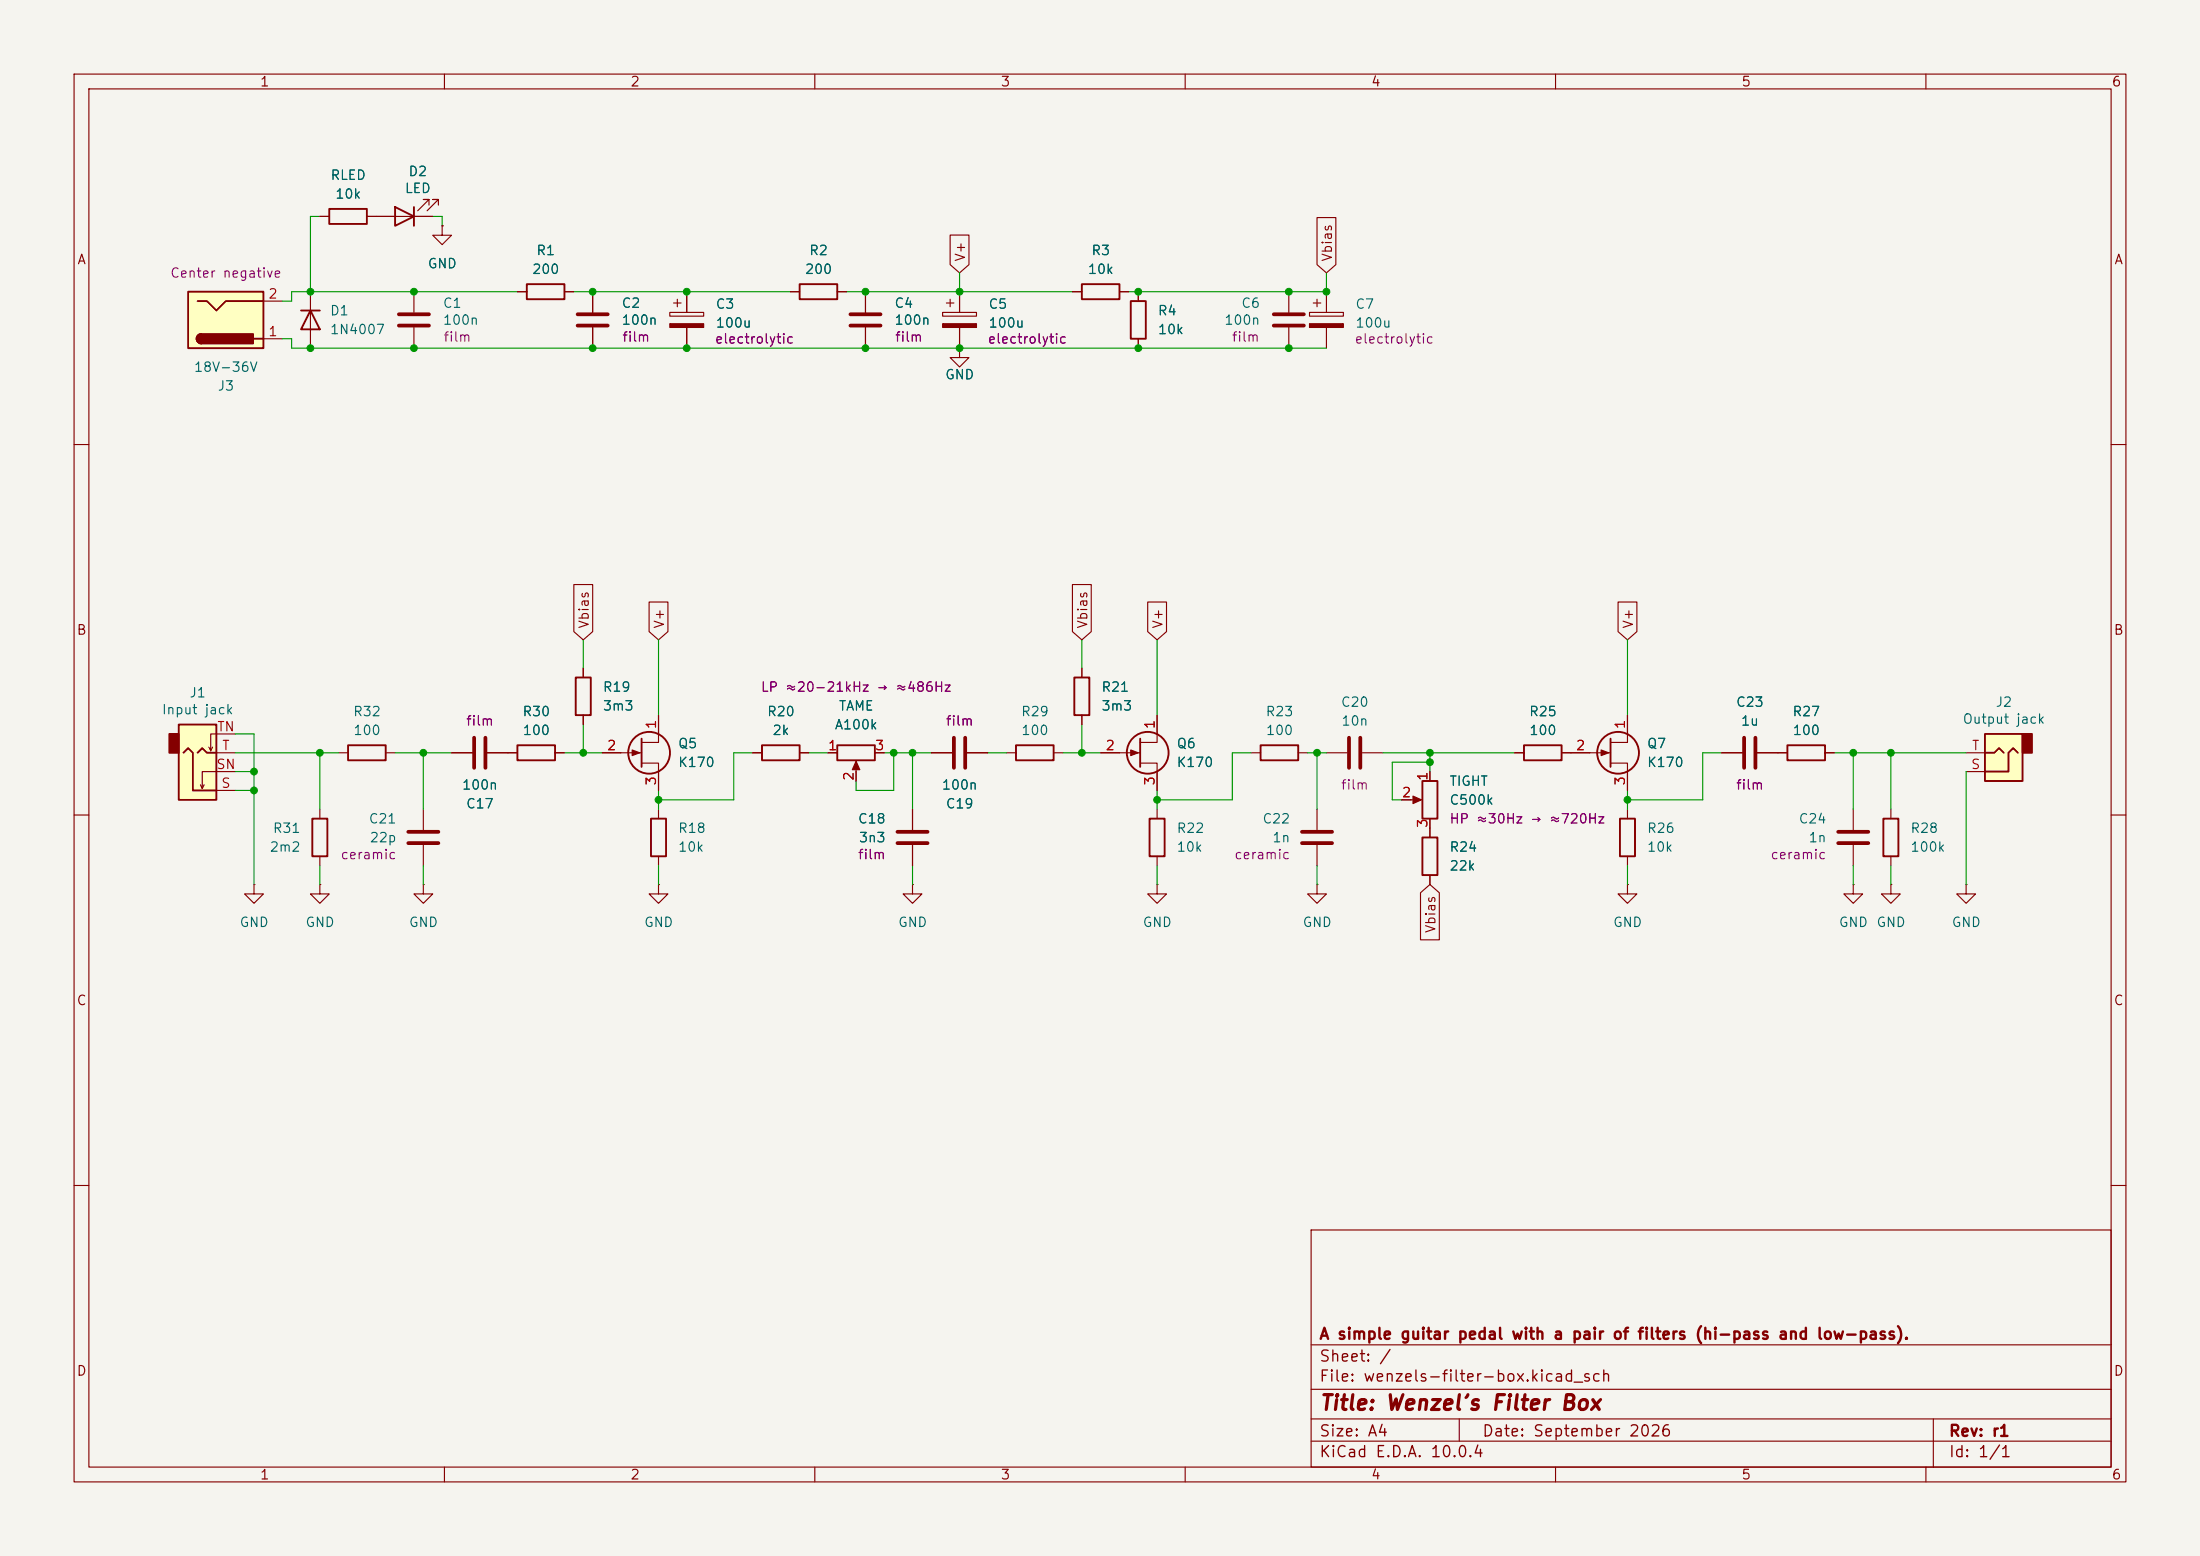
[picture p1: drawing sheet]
<svg xmlns="http://www.w3.org/2000/svg" width="297mm" height="210mm" viewBox="0 0 297 210" stroke-linecap="round" stroke-linejoin="round" font-family="sans-serif">
<path d="M0 0h297v210h-297z" fill="#f5f4ef" stroke="#f5f4ef" stroke-width=".14"/>
<g fill="none" stroke="#840000" stroke-width=".15">
<path d="M10 10h277v190h-277zM12 12h273v186h-273zM60 10v2M110 10v2M160 10v2M210 10v2M260 10v2M41.9 39.4v7.6M92.7 39.4v2.8M90.4 42.2h4.6v.5h-4.6zM90.9 40.9h1M91.4 40.4v1"/>
<path d="M92.7 44.2v2.8M10 60h2M285 60h2M10 110h2M285 110h2M10 160h2M177 166h108v32h-108zM285 160h2M60 198v2M110 198v2M160 198v2M177 194.5h108"/>
<path d="M177 191.5h108M177 187.5h108M177 181.5h108M197 191.5v3M210 198v2M260 198v2M261 191.5v6.5"/>
</g>
<path d="M90.4 43.7h4.6v.5h-4.6z" fill="#840000" stroke="#840000" stroke-width=".15"/>
<path d="M40.6 41.9h2.6M41.9 41.9l1.3 2.6h-2.6z" fill="none" stroke="#840000" stroke-width=".25"/>
<path d="M25.4 39.4h10.2v7.6h-10.2z" fill="#ffffc2"/>
<g fill="none" stroke="#840000" stroke-width=".25">
<path d="M25.4 39.4h10.2v7.6h-10.2zM44.4 28.2h5.1v2h-5.1zM53.3 27.9l2.6 1.3-2.6 1.3zM55.9 27.9v2.6M71.1 38.4h5.1v2h-5.1zM107.9 38.4h5.1v2h-5.1zM146 38.4h5.1v2h-5.1zM26.7 40.6h1.2l1.3 1.3 1.3-1.3h5.1M27.2 45.1a.64 .64 0 0 0-.7 .6 .64 .64 0 0 0 .7 .7M34.3 45.7h1.3M152.7 40.6h2v5.1h-2zM77.7 91.4h2.1v5.1h-2.1z"/>
<path d="M86.6 99.7v3.8M145 91.4h2.1v5.1h-2.1zM153.9 99.7v3.8M42.2 110.5h2v5.1h-2zM47 100.6h5.1v2h-5.1zM69.8 100.6h5.1v2h-5.1zM87.9 110.5h2v5.1h-2zM102.9 100.6h5v2h-5zM113 100.6h5.1v2h-5.1zM137.2 100.6h5v2h-5zM155.2 110.5h2v5.1h-2zM254.3 110.5h2v5.1h-2z"/>
<circle cx="87.6" cy="101.6" r="2.82"/>
<circle cx="154.9" cy="101.6" r="2.82"/>
</g>
<g fill="#840000" stroke="#840000" stroke-width=".25">
<path d="M26.7 45.3l.5-.2v1.3a.63 .63 0 0 1-.6-.4 .63 .63 0 0 1 .1-.7z"/>
<path d="M27.2 45.1h7v1.3h-7z"/>
</g>
<g fill="none" stroke="#840000" stroke-width=".15">
<path d="M43.2 29.2h1.2M49.5 29.2h8.9M55.9 39.4v2.8M57.9 27.7v-.8h-.8h.8l-1.5 1.5M59.2 27.7v-.8h-.8h.8l-1.5 1.5M59.7 30.5v1.3h1.3l-1.3 1.2-1.3-1.2h1.3M59.7 30.5h.1M69.8 39.4h1.3M76.2 39.4h1.3M80 39.4v2.8M106.7 39.4h1.2M113 39.4h1.3"/>
<path d="M116.8 39.4v2.8M129.5 39.4v2.8M144.8 39.4h1.2M151.1 39.4h1.3M153.7 39.4v1.2M174 39.4v2.8M179.1 39.4v2.8M35.6 45.7h2.5M35.6 40.6h2.5M55.9 44.2v2.8M80 44.2v2.8M116.8 44.2v2.8"/>
<path d="M127.3 42.2h4.5v.5h-4.5zM127.8 40.9h1M128.3 40.4v1M129.5 47v1.3h1.3l-1.3 1.2-1.2-1.2h1.2M129.5 47h.1M129.5 44.2v2.8M153.7 45.7v1.3M174 44.2v2.8M176.8 42.2h4.6v.5h-4.6zM177.3 40.9h1M177.8 40.4v1M179.1 44.2v2.8"/>
<path d="M78.7 90.2v1.2M78.7 96.5v1.3M88.9 96.5v3.7h-2.3M146 90.2v1.2M146 96.5v1.3M156.2 96.5v3.7h-2.3M34.3 119.4v1.3h1.3l-1.3 1.2-1.3-1.2h1.3M34.3 119.4h.1M43.2 119.4v1.3h1.2l-1.2 1.2-1.3-1.2h1.3M43.2 119.4h.1M43.2 109.2v1.3M43.2 115.6v1.2"/>
<path d="M45.7 101.6h1.3M52.1 101.6h1.2M57.1 119.4v1.3h1.3l-1.3 1.2-1.2-1.2h1.2M57.1 119.4h.1M57.1 109.2v2.8M57.1 114v2.8M61 101.6h2.8M65.8 101.6h4M74.9 101.6h1.3M81.3 101.6h5.3M86.6 103h2.3v3.7M88.9 119.4v1.3h1.3l-1.3 1.2-1.3-1.2h1.3"/>
<path d="M88.9 119.4h.1M88.9 109.2v1.3M88.9 115.6v1.2M101.6 101.6h1.3M107.9 101.6h1.3M111.8 101.6h1.2M115.6 103.1v2.3M118.1 101.6h1.3M125.7 101.6h2.8M130.6 101.6h2.7M135.9 101.6h1.3M142.2 101.6h1.3"/>
<path d="M148.6 101.6h5.3M153.9 103h2.3v3.7M156.2 109.2v1.3M156.2 115.6v1.2M177.8 119.4v1.3h1.3l-1.3 1.2-1.3-1.2h1.3M177.8 119.4h.1M177.8 109.2v2.8M177.8 114v2.8M179.1 101.6h2.8M183.9 101.6h2.8M250.2 109.2v2.8M250.2 114v2.8"/>
<path d="M255.3 109.2v1.3M255.3 115.6v1.2"/>
</g>
<g fill="#840000" stroke="#840000" stroke-width=".15">
<path d="M152.7 101.2l1 .4-1 .4z"/>
<path d="M115.6 102.7l.5 1.2h-1z"/>
<path d="M127.3 43.7h4.5v.5h-4.5z"/>
<path d="M85.3 101.2l1.1 .4-1.1 .4z"/>
<path d="M176.8 43.7h4.6v.5h-4.6z"/>
</g>
<g fill="none" stroke="#840000" stroke-width=".51">
<path d="M53.8 42.4h4.1M53.8 43.9h4.1M78 42.4h4M78 43.9h4M114.8 42.4h4.1M114.8 43.9h4.1M172 42.4h4M172 43.9h4M64 99.6v4M65.5 99.6v4M128.8 99.6v4M130.3 99.6v4"/>
<path d="M182.1 99.6v4M183.6 99.6v4M55.1 112.3h4.1M55.1 113.8h4.1M175.8 112.3h4M175.8 113.8h4M248.2 112.3h4M248.2 113.8h4"/>
</g>
<path d="M268 99.1h5v6.3h-5z" fill="#ffffc2"/>
<path d="M273 99.1h1.3v2.5h-1.3z" fill="#840000" stroke="#840000" stroke-width=".25"/>
<g fill="none" stroke="#840000" stroke-width=".25">
<path d="M217.4 99.7v3.8M268 99.1h5v6.3h-5zM170.2 100.6h5.1v2h-5.1zM192 105.4h2.1v5.1h-2.1zM205.7 100.6h5.1v2h-5.1zM218.7 110.5h2v5.1h-2zM241.3 100.6h5.1v2h-5.1zM268 101.6h1.2l.7-.6 .6 .6M272.4 101.6l-.6-.6-.7 .6v2.5h-3.1"/>
<circle cx="218.4" cy="101.6" r="2.82"/>
</g>
<g fill="none" stroke="#840000" stroke-width=".15">
<path d="M219.7 96.5v3.7h-2.3M123.2 119.4v1.3h1.3l-1.3 1.2-1.3-1.2h1.3M123.2 119.4h.1M123.2 109.2v2.8M123.2 114v2.8M156.2 119.4v1.3h1.3l-1.3 1.2-1.3-1.2h1.3M156.2 119.4h.1M168.9 101.6h1.3M175.3 101.6h1.2M189.2 108h2.3M193 104.1v1.3M193 110.5v1.3"/>
<path d="M204.5 101.6h1.2M210.8 101.6h6.6M217.4 103h2.3v3.7M219.7 119.4v1.3h1.3l-1.3 1.2-1.3-1.2h1.3M219.7 119.4h.1M219.7 109.2v1.3M219.7 115.6v1.2M232.4 101.6h2.8M237.2 101.6h4.1M246.4 101.6h1.2M250.2 119.4v1.3h1.3l-1.3 1.2-1.3-1.2h1.3M250.2 119.4h.1"/>
<path d="M255.3 119.4v1.3h1.2l-1.2 1.2-1.3-1.2h1.3M255.3 119.4h.1M265.4 119.4v1.3h1.3l-1.3 1.2-1.2-1.2h1.2M265.4 119.4h.1M265.4 104.1h2.6M265.4 101.6h2.6"/>
</g>
<path d="M235.5 99.6v4M237 99.6v4M121.2 112.3h4M121.2 113.8h4" fill="none" stroke="#840000" stroke-width=".51"/>
<g fill="#840000" stroke="#840000" stroke-width=".15">
<path d="M216.2 101.2l1 .4-1 .4z"/>
<path d="M190.8 107.4l1.1 .6-1.1 .5z"/>
</g>
<path d="M24.1 97.8h5.1v10.2h-5.1z" fill="#ffffc2"/>
<path d="M22.9 99.1h1.2v2.5h-1.2z" fill="#840000" stroke="#840000" stroke-width=".25"/>
<path d="M24.1 97.8h5.1v10.2h-5.1zM24.8 101.6l.6-.6 .6 .6v5.1h3.2M26.7 101.6l.6-.6 .6 .6h1.3M192 113h2.1v5.1h-2.1z" fill="none" stroke="#840000" stroke-width=".25"/>
<g fill="none" stroke="#840000" stroke-width=".15">
<path d="M43.2 29.2h1.2M49.5 29.2h3.8M55.9 29.2h2.5M59.7 30.5h.1M69.8 39.4h1.3M76.2 39.4h1.3M80 39.4v2.8M92.7 39.4v2.8M106.7 39.4h1.2M113 39.4h1.3M116.8 39.4v2.8M128.3 31.7h2.5v4l-1.3 1.1-1.2-1.1z"/>
<path d="M129.5 39.4v2.8M144.8 39.4h1.2M151.1 39.4h1.3M153.7 39.4v1.2M177.8 29.4h2.5v6.3l-1.2 1.1-1.3-1.1zM80 44.2v2.8M92.7 44.2v2.8M116.8 44.2v2.8M129.5 47h.1M129.5 44.2v2.8M153.7 45.7v1.3M77.5 78.9h2.5v6.3l-1.3 1.2-1.2-1.2z"/>
<path d="M144.8 78.9h2.5v6.3l-1.3 1.2-1.2-1.2zM31.7 99.1h-3.3v2.2l-.2-.5M78.7 90.2v1.2M78.7 96.5v1.3M87.6 81.3h2.6v3.9l-1.3 1.2-1.3-1.2zM88.9 96.5v2.6M146 90.2v1.2M146 96.5v1.3M154.9 81.3h2.6v3.9l-1.3 1.2-1.3-1.2zM156.2 96.5v2.6M218.4 81.3h2.6v3.9l-1.3 1.2-1.3-1.2zM219.7 96.5v2.6"/>
<path d="M27.6 105.9l-.3 .5M28.7 100.8l-.3 .5M29.2 106.7h2.5M29.2 101.6h2.5M31.7 104.1h-4.4v2.3l-.2-.5M61 101.6h2.8M65.8 101.6h4M74.9 101.6h1.3M81.3 101.6h2.5M88.9 104.1v2.6M101.6 101.6h1.3M107.9 101.6h1.3"/>
<path d="M111.8 101.6h1.2M115.6 104.1v1.3M118.1 101.6h1.3M123.2 109.2v2.8M123.2 114v2.8M125.7 101.6h2.8M130.6 101.6h2.7M148.6 101.6h2.5M156.2 104.1v2.6M189.2 108h1.3M193 104.1v1.3M193 110.5v2.5"/>
<path d="M193 118.1v1.3M204.5 101.6h1.2M210.8 101.6h3.8M219.7 104.1v2.6M232.4 101.6h2.8M237.2 101.6h4.1M246.4 101.6h1.2M191.8 120.5l1.2-1.1 1.3 1.1v6.3h-2.5z"/>
</g>
<g fill="none" stroke="#009600" stroke-width=".15">
<path d="M43.2 29.2h-1.3v10.2M58.4 29.2h1.3v1.3M69.8 39.4h-30.4v1.2h-1.3M77.5 39.4h29.2M114.3 39.4h30.5M129.5 36.8v2.6M179.1 36.8v2.6h-26.7M38.1 45.7h1.3v1.3h139.7M31.7 99.1h2.6v20.3M78.7 86.4v3.8M78.7 97.8v3.8M88.9 86.4v10.1"/>
<path d="M146 86.4v3.8M146 97.8v3.8M156.2 86.4v10.1M219.7 86.4v10.1M31.7 101.6h14M31.7 106.7h2.6M31.7 104.1h2.6M43.2 101.6v7.6M43.2 116.8v2.6M53.3 101.6h7.7M57.1 101.6v7.6M57.1 116.8v2.6"/>
<path d="M76.2 101.6h5.1M88.9 106.7v2.5M88.9 116.8v2.6M101.6 101.6h-2.5v6.4h-10.2M109.2 101.6h2.6M119.4 101.6h6.3M120.6 101.6v5.1h-5v-1.3M123.2 101.6v7.6M123.2 116.8v2.6M133.3 101.6h2.6M143.5 101.6h5.1M156.2 106.7v2.5"/>
<path d="M156.2 116.8v2.6M168.9 101.6h-2.5v6.4h-10.2M176.5 101.6h2.6M177.8 101.6v7.6M177.8 116.8v2.6M186.7 101.6h17.8M193 102.9h-5v5.1h1.2M193 101.6v2.5M219.7 106.7v2.5M219.7 116.8v2.6M232.4 101.6h-2.5v6.4h-10.2M247.6 101.6h17.8"/>
<path d="M250.2 101.6v7.6M250.2 116.8v2.6M255.3 101.6v7.6M255.3 116.8v2.6M265.4 104.1v15.3"/>
</g>
<g fill="#009600" stroke="#009600" stroke-width=".14">
<circle cx="250.2" cy="101.6" r=".46"/>
<circle cx="255.3" cy="101.6" r=".46"/>
<circle cx="219.7" cy="108" r=".46"/>
<circle cx="193" cy="101.6" r=".46"/>
<circle cx="41.9" cy="39.4" r=".46"/>
<circle cx="120.6" cy="101.6" r=".46"/>
<circle cx="123.2" cy="101.6" r=".46"/>
<circle cx="80" cy="39.4" r=".46"/>
<circle cx="80" cy="47" r=".46"/>
<circle cx="92.7" cy="39.4" r=".46"/>
<circle cx="55.9" cy="47" r=".46"/>
<circle cx="55.9" cy="39.4" r=".46"/>
<circle cx="92.7" cy="47" r=".46"/>
<circle cx="41.9" cy="47" r=".46"/>
<circle cx="43.2" cy="101.6" r=".46"/>
<circle cx="88.9" cy="108" r=".46"/>
<circle cx="78.7" cy="101.6" r=".46"/>
<circle cx="34.3" cy="104.1" r=".46"/>
<circle cx="34.3" cy="106.7" r=".46"/>
<circle cx="57.1" cy="101.6" r=".46"/>
<circle cx="153.7" cy="47" r=".46"/>
<circle cx="153.7" cy="39.4" r=".46"/>
<circle cx="174" cy="39.4" r=".46"/>
<circle cx="174" cy="47" r=".46"/>
<circle cx="116.8" cy="47" r=".46"/>
<circle cx="129.5" cy="47" r=".46"/>
<circle cx="179.1" cy="39.4" r=".46"/>
<circle cx="116.8" cy="39.4" r=".46"/>
<circle cx="129.5" cy="39.4" r=".46"/>
<circle cx="156.2" cy="108" r=".46"/>
<circle cx="146" cy="101.6" r=".46"/>
<circle cx="177.8" cy="101.6" r=".46"/>
<circle cx="193" cy="102.9" r=".46"/>
</g>
<text font-size="2" fill="#840000" x="178" y="190.8">Title: Wenzel’s Filter Box</text>
<g font-size="1.5" fill="#840000">
<text x="178" y="184.2">Sheet: /</text>
<text x="178" y="181.2">A simple guitar pedal with a pair of filters (hi-pass and low-pass).</text>
<text x="178" y="186.9">File: wenzels-filter-box.kicad_sch</text>
<text x="178" y="197.1">KiCad E.D.A. 10.0.4</text>
<text x="178" y="194.3">Size: A4</text>
<text x="200" y="194.3">Date: September 2026</text>
<text x="263" y="194.3">Rev: r1</text>
<text x="263" y="197.1">Id: 1/1</text>
</g>
<g font-size="1.3" fill="#840000">
<text x="35" y="12">1</text>
<text x="85" y="12">2</text>
<text x="135" y="12">3</text>
<text x="185" y="12">4</text>
<text x="235" y="12">5</text>
<text x="285" y="12">6</text>
<text x="10.3" y="36">A</text>
<text x="130.6" y="35.4" transform="rotate(-90 130.6 35.4)">V+</text>
<text x="180.1" y="35.4" transform="rotate(-90 180.1 35.4)">Vbias</text>
<text x="285.3" y="36">A</text>
<text x="10.3" y="86">B</text>
<text x="79.8" y="84.9" transform="rotate(-90 79.8 84.9)">Vbias</text>
<text x="90" y="84.9" transform="rotate(-90 90 84.9)">V+</text>
<text x="147.1" y="84.9" transform="rotate(-90 147.1 84.9)">Vbias</text>
<text x="157.3" y="84.9" transform="rotate(-90 157.3 84.9)">V+</text>
<text x="220.8" y="84.9" transform="rotate(-90 220.8 84.9)">V+</text>
<text x="285.3" y="86">B</text>
<text x="194.1" y="126" transform="rotate(-90 194.1 126)">Vbias</text>
<text x="10.3" y="136">C</text>
<text x="285.3" y="136">C</text>
<text x="10.3" y="186">D</text>
<text x="285.3" y="186">D</text>
<text x="35" y="200">1</text>
<text x="85" y="200">2</text>
<text x="135" y="200">3</text>
<text x="185" y="200">4</text>
<text x="235" y="200">5</text>
<text x="285" y="200">6</text>
</g>
<g font-size="1.3" fill="#006464">
<text x="44.5" y="24.6">RLED</text>
<text x="45.2" y="27.1">10k</text>
<text x="54.6" y="26.4">LED</text>
<text x="55" y="24.1">D2</text>
<text x="72.3" y="34.8">R1</text>
<text x="109.1" y="34.8">R2</text>
<text x="147.2" y="34.8">R3</text>
<text x="57.7" y="36.5">GND</text>
<text x="59.7" y="41.9">C1</text>
<text x="71.7" y="37.3">200</text>
<text x="83.8" y="41.9">C2</text>
<text x="96.5" y="42">C3</text>
<text x="108.6" y="37.3">200</text>
<text x="120.7" y="41.9">C4</text>
<text x="133.4" y="42">C5</text>
<text x="146.8" y="37.3">10k</text>
<text x="167.5" y="41.9">C6</text>
<text x="182.9" y="42">C7</text>
<text x="44.5" y="42.9">D1</text>
<text x="44.5" y="45.4">1N4007</text>
<text x="59.7" y="44.2">100n</text>
<text x="83.8" y="44.2">100n</text>
<text x="96.5" y="44.5">100u</text>
<text x="120.7" y="44.2">100n</text>
<text x="133.4" y="44.5">100u</text>
<text x="156.2" y="42.9">R4</text>
<text x="156.2" y="45.4">10k</text>
<text x="165.2" y="44.2">100n</text>
<text x="182.9" y="44.5">100u</text>
<text x="26.1" y="50.5">18V-36V</text>
<text x="29.3" y="53">J3</text>
<text x="127.5" y="51.5">GND</text>
<text x="25.5" y="94.4">J1</text>
<text x="81.3" y="93.7">R19</text>
<text x="148.6" y="93.7">R21</text>
<text x="180.9" y="95.7">C20</text>
<text x="234.3" y="95.7">C23</text>
<text x="269.3" y="95.7">J2</text>
<text x="21.8" y="96.7">Input jack</text>
<text x="47.6" y="97">R32</text>
<text x="47.6" y="99.5">100</text>
<text x="70.4" y="97">R30</text>
<text x="70.5" y="99.5">100</text>
<text x="81.3" y="96.2">3m3</text>
<text x="91.4" y="101.3">Q5</text>
<text x="103.5" y="97">R20</text>
<text x="104.2" y="99.5">2k</text>
<text x="112.6" y="98.8">A100k</text>
<text x="113.1" y="96.2">TAME</text>
<text x="137.8" y="97">R29</text>
<text x="137.8" y="99.5">100</text>
<text x="148.6" y="96.2">3m3</text>
<text x="158.8" y="101.3">Q6</text>
<text x="170.8" y="97">R23</text>
<text x="170.8" y="99.5">100</text>
<text x="181" y="98.3">10n</text>
<text x="206.3" y="97">R25</text>
<text x="206.4" y="99.5">100</text>
<text x="222.3" y="101.3">Q7</text>
<text x="234.9" y="98.3">1u</text>
<text x="241.9" y="97">R27</text>
<text x="241.9" y="99.5">100</text>
<text x="264.9" y="98">Output jack</text>
<text x="62.3" y="106.9">100n</text>
<text x="91.4" y="103.8">K170</text>
<text x="127" y="106.9">100n</text>
<text x="158.8" y="103.8">K170</text>
<text x="195.6" y="106.4">TIGHT</text>
<text x="222.3" y="103.8">K170</text>
<text x="36.7" y="112.7">R31</text>
<text x="49.7" y="111.5">C21</text>
<text x="62.8" y="109.4">C17</text>
<text x="91.4" y="112.7">R18</text>
<text x="115.7" y="111.5">C18</text>
<text x="127.6" y="109.4">C19</text>
<text x="158.8" y="112.7">R22</text>
<text x="170.3" y="111.5">C22</text>
<text x="195.6" y="108.9">C500k</text>
<text x="222.3" y="112.7">R26</text>
<text x="242.7" y="111.5">C24</text>
<text x="257.8" y="112.7">R28</text>
<text x="36.3" y="115.3">2m2</text>
<text x="49.8" y="114">22p</text>
<text x="91.4" y="115.3">10k</text>
<text x="115.9" y="114">3n3</text>
<text x="158.8" y="115.3">10k</text>
<text x="171.7" y="114">1n</text>
<text x="195.6" y="117.8">22k</text>
<text x="195.6" y="115.3">R24</text>
<text x="222.3" y="115.3">10k</text>
<text x="244.1" y="114">1n</text>
<text x="257.8" y="115.3">100k</text>
<text x="32.3" y="125.4">GND</text>
<text x="41.1" y="125.4">GND</text>
<text x="55.1" y="125.4">GND</text>
<text x="86.9" y="125.4">GND</text>
<text x="121.2" y="125.4">GND</text>
<text x="154.2" y="125.4">GND</text>
<text x="175.8" y="125.4">GND</text>
<text x="217.7" y="125.4">GND</text>
<text x="248.2" y="125.4">GND</text>
<text x="253.2" y="125.4">GND</text>
<text x="263.4" y="125.4">GND</text>
</g>
<g font-size="1.3" fill="#840084">
<text x="22.9" y="37.8">Center negative</text>
<text x="59.8" y="46.4">film</text>
<text x="83.9" y="46.4">film</text>
<text x="96.4" y="46.7">electrolytic</text>
<text x="120.7" y="46.4">film</text>
<text x="133.3" y="46.7">electrolytic</text>
<text x="166.2" y="46.4">film</text>
<text x="182.8" y="46.7">electrolytic</text>
<text x="102.6" y="93.7">LP ≈20-21kHz → ≈486Hz</text>
<text x="62.8" y="98.3">film</text>
<text x="127.6" y="98.3">film</text>
<text x="180.9" y="106.9">film</text>
<text x="234.3" y="106.9">film</text>
<text x="195.6" y="111.5">HP ≈30Hz → ≈720Hz</text>
<text x="45.9" y="116.3">ceramic</text>
<text x="115.7" y="116.3">film</text>
<text x="166.5" y="116.3">ceramic</text>
<text x="238.9" y="116.3">ceramic</text>
</g>
<g font-size="1.3" fill="#a90000">
<text x="36.1" y="40.6">2</text>
<text x="36.1" y="45.7">1</text>
<text x="29.2" y="99">TN</text>
<text x="29.9" y="101.6">T</text>
<text x="81.8" y="101.6">2</text>
<text x="88.9" y="98.5" transform="rotate(-90 88.9 98.5)">1</text>
<text x="111.7" y="101.6">1</text>
<text x="118" y="101.6">3</text>
<text x="149.2" y="101.6">2</text>
<text x="156.2" y="98.5" transform="rotate(-90 156.2 98.5)">1</text>
<text x="212.7" y="101.6">2</text>
<text x="219.7" y="98.5" transform="rotate(-90 219.7 98.5)">1</text>
<text x="266.1" y="101.6">T</text>
<text x="29.1" y="104.1">SN</text>
<text x="29.8" y="106.7">S</text>
<text x="88.9" y="106.1" transform="rotate(-90 88.9 106.1)">3</text>
<text x="115.5" y="105.5" transform="rotate(-90 115.5 105.5)">2</text>
<text x="156.2" y="106.1" transform="rotate(-90 156.2 106.1)">3</text>
<text x="189.2" y="107.9">2</text>
<text x="193" y="105.5" transform="rotate(-90 193 105.5)">1</text>
<text x="219.7" y="106.1" transform="rotate(-90 219.7 106.1)">3</text>
<text x="266" y="104.1">S</text>
<text x="193" y="111.8" transform="rotate(-90 193 111.8)">3</text>
</g>
</svg>
